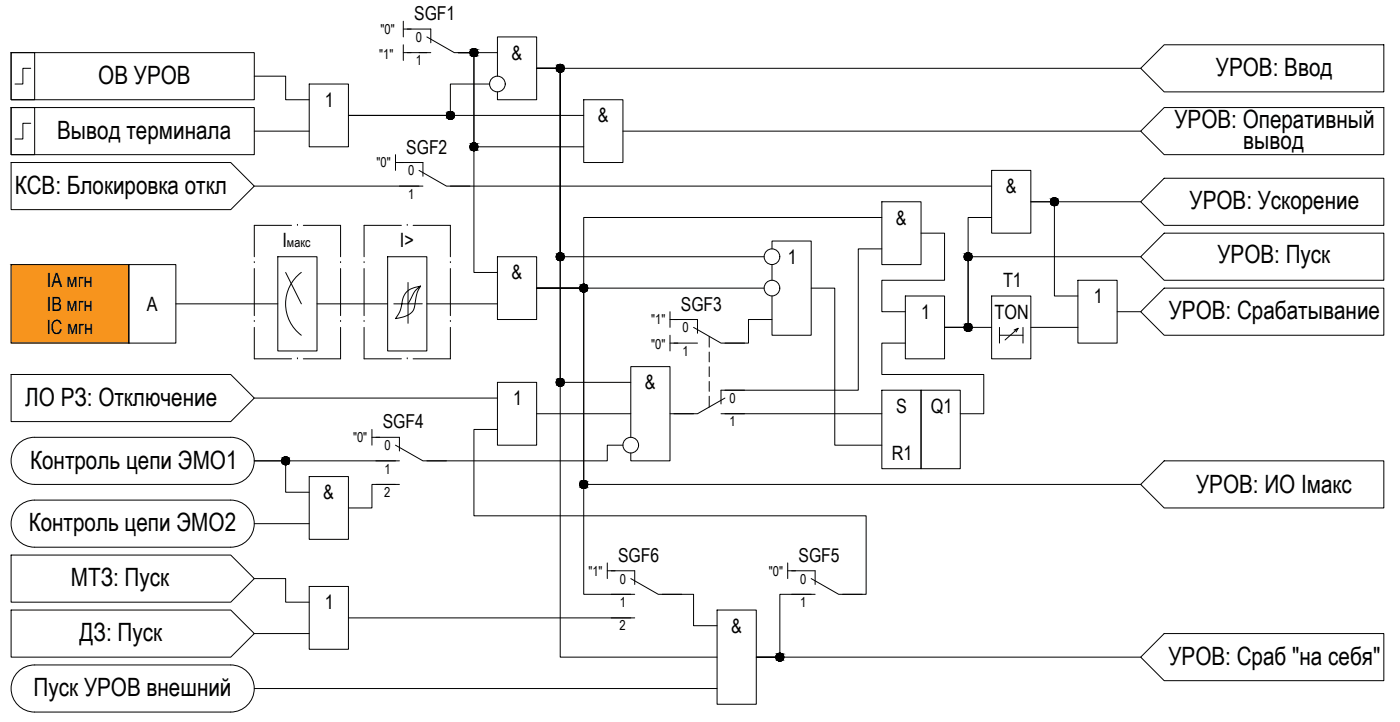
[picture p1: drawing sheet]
<svg xmlns="http://www.w3.org/2000/svg" width="1117mm" height="575mm" viewBox="0 0 1117 575" stroke-linecap="round" stroke-linejoin="round" font-family="sans-serif">
<!-- layer: 0 -->
<g fill="none" stroke="#000" stroke-width=".8">
<path d="M322 17v12M322 36v12M322 23h6M9 42h19v38h-19zM9 42h194v38h-194zM25 54h-7v13h-6M322 42h6M334 42h7M366 42h12v175h19M366 42h12v75h88M366 42h31M910 54l19-18h175v37h-175z"/>
<path d="M910 54h-482h19v470h125M203 61h25v19h19M247 67h31v50h-31zM391 67h-32v25h-81h188M397 61v-32h31v51h-31v-7M466 80h31v50h-31zM9 86h194v37h-194zM9 86h19v37h-19zM25 98h-7v13h-6M929 86h175v37h-175l-19-18zM203 105h44M497 105h413"/>
<path d="M9 130h175l19 18-19 19h-175zM316 123v13M316 130h6M791 136h31v50h-31zM203 148h131M359 148h432M929 142h175v38h-175l-19-19zM704 161h31v50h-31zM704 173h-238v57h-38M791 173h-19v88h-18h37M910 161h-88h19v75h19M616 198v-6h31v75h-31v-31"/>
<path d="M704 198h-19v113h-107M735 186h19v37h-50v25h18M929 186h175v37h-175l-19-18zM9 211h94v62h-94zM103 211h37v62h-37zM222 205h31v75h-31zM228 217l12 25M240 217a31 31 0 0 0 0 50M309 205h32v75h-32zM397 205h31v50h-31zM610 205h-163v-151h-19h19v251h56M616 211v12"/>
<path d="M910 205h-138v56h-18M326 225v33M336 228a33 33 0 0 0-5 17 11 11 0 0 1-10 8l-5 1a27 27 0 0 0 5-16 13 13 0 0 1 12-9l3-1-5 5-5 9h-12M428 230h38v156h444M428 230h182M428 230h38v244h37M647 230h19v125h38M722 236h32v50h-32zM791 236h31v50h-31zM860 223h31v50h-31zM929 230h175v37h-175l-19-19zM140 242h82"/>
<path d="M253 242h56M337 242h-11M341 242h56M535 248v13M535 255h6M616 255h-19v18h-19M891 248h19M535 267v13M535 273h6M566 268v9M722 273h-18v25h81v32h-19M797 261v12"/>
<path d="M797 267h19M809 263l3-1-10 9M812 262l-1 3M816 261v12M822 261h38M9 298h175l19 19-19 19h-175zM566 281v7M566 292v8M203 317h194M397 305h31v50h-31zM566 304v8M566 316v8"/>
<path d="M704 311h31v63h-31zM735 311h31v63h-31zM428 330h75M535 330h18M578 330h126M297 349h6M297 342v13M397 342h-19v69h313v63h-19M497 355h-13v12h-143M503 349v-57h32v75h-32v-6M247 380h31v50h-31zM316 367h-113h25v25h19"/>
<path d="M929 367h175v38h-175l-19-19zM28 386a19 19 0 0 1-19-19 19 19 0 0 1 19-18h156a19 19 0 0 1 19 18 19 19 0 0 1-19 19M28 386h156M300 386h19M316 386h-19v19h-19M14 404a19 19 0 0 1 14-5h156a19 19 0 0 1 19 18 19 19 0 0 1-19 19h-156a19 19 0 0 1-18-11 19 19 0 0 1 4-21zM203 417h44M9 442h175l19 19-19 19h-175zM484 449v12M484 455h7M628 455h7M628 449v12"/>
<path d="M203 461h25v19h19M247 467h31v51h-31zM528 474h25v25h19M647 474h-25v50h-19h307M9 486h175l19 19-19 19h-175zM278 493h228M572 486h31v75h-31zM203 505h44M929 505h175v38h-175l-19-19zM14 536a19 19 0 0 1 14-6h156a19 19 0 0 1 19 19 19 19 0 0 1-19 19h-156a19 19 0 0 1-18-12 19 19 0 0 1 4-20zM203 549h369"/>
<circle cx="378" cy="42" r="3"/>
<circle cx="447" cy="54" r="3"/>
<circle cx="397" cy="67" r="6"/>
<circle cx="359" cy="92" r="3"/>
<circle cx="378" cy="117" r="3"/>
<circle cx="841" cy="161" r="3"/>
<circle cx="447" cy="205" r="3"/>
<circle cx="616" cy="205" r="6"/>
<circle cx="772" cy="205" r="3"/>
<circle cx="466" cy="230" r="3"/>
<circle cx="616" cy="230" r="6"/>
<circle cx="772" cy="261" r="3"/>
<circle cx="447" cy="305" r="3"/>
<circle cx="503" cy="355" r="6"/>
<circle cx="228" cy="367" r="3"/>
<circle cx="466" cy="386" r="3"/>
<circle cx="622" cy="524" r="3"/>
</g>
<g fill="#000" stroke="#000" stroke-width=".8">
<path d="M377 45h1zM377 45h2zM446 57h2zM446 51h1zM359 95h1zM359 89h1zM377 120h1zM377 120h2zM841 158h1zM840 164h2zM446 208h2zM446 202h1z"/>
<path d="M772 208h1zM772 202h1zM465 233h1zM465 227h1zM772 258h1zM772 264h1zM446 308h2zM446 302h1zM227 370h2zM227 364h1zM465 389h1zM465 383h1z"/>
<path d="M621 527h1zM621 527h2z"/>
<path d="M378 39h1zM377 39h2z"/>
<path d="M377 39h2zM377 39h2z"/>
<path d="M377 39h2zM377 39h2z"/>
<path d="M377 39h3zM377 39h3z"/>
<path d="M377 39h3zM376 39h4z"/>
<path d="M376 39l4 1zM376 40h4z"/>
<path d="M376 40h4zM376 40h4z"/>
<path d="M376 40h5zM376 40h5z"/>
<path d="M377 45h2zM377 45h2z"/>
<path d="M377 45h2zM377 45h2z"/>
<path d="M377 45h3zM377 45h2z"/>
<path d="M376 44h4zM376 44l4 1z"/>
<path d="M376 44h4zM376 44h4z"/>
<path d="M376 44h4zM376 44h4z"/>
<path d="M376 40h5zM376 40h5z"/>
<path d="M376 44h5zM376 44h4z"/>
<path d="M375 40l6 1zM375 40l6 1z"/>
<path d="M375 44h6zM375 44h6z"/>
<path d="M375 41h6zM375 41h6z"/>
<path d="M375 43h6zM375 43l6 1z"/>
<path d="M375 41h6zM375 41h6z"/>
<path d="M375 43h6zM375 43h6z"/>
<path d="M375 41h6zM375 41h6z"/>
<path d="M375 43h6zM375 43h6z"/>
<path d="M375 41l6 1zM375 41l6 1z"/>
<path d="M375 43h6zM375 43h6z"/>
<path d="M375 42h6zM375 42h6z"/>
<path d="M375 42h6zM375 42l6 1z"/>
<path d="M375 42h6zM375 42h6z"/>
<path d="M446 57l1 1zM446 58h1z"/>
<path d="M446 51h2zM446 51h2z"/>
<path d="M446 51h2zM446 51h2z"/>
<path d="M446 51l2 1zM446 52h2z"/>
<path d="M446 57h2zM446 57h2z"/>
<path d="M446 52h2zM445 52h3z"/>
<path d="M446 57h2zM446 57h2z"/>
<path d="M445 52h4zM445 52h4z"/>
<path d="M445 57h3zM445 57h3z"/>
<path d="M445 52h4zM445 52h4z"/>
<path d="M445 57h4zM445 57h3z"/>
<path d="M445 52h4zM445 52h4z"/>
<path d="M445 57h4zM445 57h4z"/>
<path d="M445 52l4 1zM445 52l4 1z"/>
<path d="M445 57h4zM445 57h4z"/>
<path d="M444 53h6zM444 53h6z"/>
<path d="M444 56h5zM444 56l5 1z"/>
<path d="M444 53h6zM444 53h6z"/>
<path d="M444 56h6zM444 56h5z"/>
<path d="M444 53h6zM444 53h6z"/>
<path d="M444 56h6zM444 56h6z"/>
<path d="M444 53l6 1zM444 53l6 1z"/>
<path d="M444 56h6zM444 56h6z"/>
<path d="M444 54h6zM444 54h6z"/>
<path d="M444 55h6zM444 55l6 1z"/>
<path d="M444 54h6zM444 54h6z"/>
<path d="M444 55h6zM444 55h6z"/>
<path d="M444 54h6zM444 54h6z"/>
<path d="M444 55h6zM444 55h6z"/>
<path d="M444 54h6zM444 54l6 1z"/>
<path d="M359 95h1zM359 95h1z"/>
<path d="M359 89h1zM359 89h1z"/>
<path d="M359 89h1zM358 89h2z"/>
<path d="M358 89h3zM358 89h3z"/>
<path d="M358 95h2zM358 95h2z"/>
<path d="M358 89h3zM358 89h3z"/>
<path d="M358 95h3zM358 95h2z"/>
<path d="M358 89h3zM358 89h3z"/>
<path d="M358 95h3zM358 95h3z"/>
<path d="M358 89l3 1zM357 90h4z"/>
<path d="M358 95h3zM358 95h3z"/>
<path d="M357 90h5zM357 90h5z"/>
<path d="M357 94h4zM357 94l4 1z"/>
<path d="M357 90h5zM357 90h5z"/>
<path d="M357 94h5zM357 94h4z"/>
<path d="M357 90h5zM357 90h5z"/>
<path d="M357 94h5zM357 94h5z"/>
<path d="M357 90l5 1zM357 90l5 1z"/>
<path d="M357 94h5zM357 94h5z"/>
<path d="M357 91h5zM357 91h5z"/>
<path d="M357 93h5zM357 93l5 1z"/>
<path d="M356 91h6zM356 91h6z"/>
<path d="M356 93h6zM356 93h6z"/>
<path d="M356 91h6zM356 91h6z"/>
<path d="M356 93h6zM356 93h6z"/>
<path d="M356 91l6 1zM356 91l6 1z"/>
<path d="M356 93h6zM356 93h6z"/>
<path d="M356 92h6zM356 92h6z"/>
<path d="M356 92h6zM356 92h6z"/>
<path d="M356 92h6zM356 92l6 1z"/>
<path d="M378 114h1zM377 114h2z"/>
<path d="M377 114h2zM377 114h2z"/>
<path d="M377 114h2zM377 114h2z"/>
<path d="M377 120h2zM377 120h2z"/>
<path d="M377 114h3zM377 114h3z"/>
<path d="M377 120h2zM377 120h2z"/>
<path d="M377 114h3zM376 114h4z"/>
<path d="M377 120h3zM377 120h2z"/>
<path d="M376 114l4 1zM376 115h4z"/>
<path d="M376 120h4zM376 120h4z"/>
<path d="M376 115h4zM376 115h4z"/>
<path d="M376 119h4zM376 119l4 1z"/>
<path d="M376 115h5zM376 115h5z"/>
<path d="M376 119h4zM376 119h4z"/>
<path d="M376 115h5zM376 115h5z"/>
<path d="M376 119h5zM376 119h4z"/>
<path d="M375 115l6 1zM375 115l6 1z"/>
<path d="M375 119h6zM375 119h6z"/>
<path d="M375 116h6zM375 116h6z"/>
<path d="M375 118h6zM375 118l6 1z"/>
<path d="M375 116h6zM375 116h6z"/>
<path d="M375 118h6zM375 118h6z"/>
<path d="M375 116h6zM375 116h6z"/>
<path d="M375 118h6zM375 118h6z"/>
<path d="M375 116l6 1zM375 116l6 1z"/>
<path d="M375 118h6zM375 118h6z"/>
<path d="M375 117h6zM375 117h6z"/>
<path d="M375 117h6zM375 117l6 1z"/>
<path d="M375 117h6zM375 117h6z"/>
<path d="M841 158h1zM840 158h2z"/>
<path d="M840 158h2zM840 158h2z"/>
<path d="M840 158h2zM840 158h2z"/>
<path d="M840 158h3zM840 158h3z"/>
<path d="M840 158h3zM839 158h4z"/>
<path d="M839 158h4zM839 158h4z"/>
<path d="M839 158l4 1zM839 158l4 1z"/>
<path d="M839 159h5zM839 159h5z"/>
<path d="M839 159h5zM839 159h5z"/>
<path d="M839 159h5zM839 159h5z"/>
<path d="M838 159l6 1zM838 159l6 1z"/>
<path d="M838 160h6zM838 160h6z"/>
<path d="M838 160h6zM838 160h6z"/>
<path d="M840 164h2zM841 164h1z"/>
<path d="M840 164h2zM840 164h2z"/>
<path d="M840 164h2zM840 164h2z"/>
<path d="M840 164h3zM840 164h2z"/>
<path d="M839 163h4zM839 163l4 1z"/>
<path d="M839 163h4zM839 163h4z"/>
<path d="M839 163h4zM839 163h4z"/>
<path d="M839 163h5zM839 163h4z"/>
<path d="M839 163h5zM839 163h5z"/>
<path d="M838 162h6zM838 162l6 1z"/>
<path d="M838 162h6zM838 162h6z"/>
<path d="M838 162h6zM838 162h6z"/>
<path d="M838 160l6 1zM838 160l6 1z"/>
<path d="M838 161h6zM838 161l6 1z"/>
<path d="M838 161h6zM838 161h6z"/>
<path d="M838 161h6zM838 161h6z"/>
<path d="M838 161h6zM838 161h6z"/>
<path d="M446 208h1zM446 208h1z"/>
<path d="M446 202h2zM446 202h2z"/>
<path d="M446 202h2zM446 202h2z"/>
<path d="M446 202h2zM446 202h2z"/>
<path d="M446 208h2zM446 208h2z"/>
<path d="M446 202h2zM445 202h3z"/>
<path d="M446 207h2zM446 207l2 1z"/>
<path d="M445 202h4zM445 202h4z"/>
<path d="M445 207h3zM445 207h3z"/>
<path d="M445 202h4zM445 202h4z"/>
<path d="M445 207h4zM445 207h3z"/>
<path d="M445 202h4zM445 202h4z"/>
<path d="M445 207h4zM445 207h4z"/>
<path d="M445 202l4 1zM444 203h5z"/>
<path d="M445 207h4zM445 207h4z"/>
<path d="M444 203h6zM444 203h6z"/>
<path d="M444 207h5zM444 207h5z"/>
<path d="M444 203h6zM444 203h6z"/>
<path d="M444 206h6zM444 206l5 1z"/>
<path d="M444 203h6zM444 203h6z"/>
<path d="M444 206h6zM444 206h6z"/>
<path d="M444 203l6 1zM444 203l6 1z"/>
<path d="M444 206h6zM444 206h6z"/>
<path d="M444 204h6zM444 204h6z"/>
<path d="M444 206h6zM444 206h6z"/>
<path d="M444 204h6zM444 204h6z"/>
<path d="M444 205h6zM444 205l6 1z"/>
<path d="M444 204l6 1zM444 204l6 1z"/>
<path d="M444 205h6zM444 205h6z"/>
<path d="M444 205h6zM444 205h6z"/>
<path d="M772 208h1zM772 208h1z"/>
<path d="M772 202h1zM772 202h1z"/>
<path d="M772 202h1zM771 202h2z"/>
<path d="M771 202h3zM771 202h3z"/>
<path d="M771 208h2zM771 208h2z"/>
<path d="M771 202h3zM771 202h3z"/>
<path d="M771 207h3zM771 207l2 1z"/>
<path d="M771 202h3zM771 202h3z"/>
<path d="M771 207h3zM771 207h3z"/>
<path d="M771 202h3zM770 202h4z"/>
<path d="M771 207h3zM771 207h3z"/>
<path d="M770 202h5zM770 202h5z"/>
<path d="M770 207h4zM770 207h4z"/>
<path d="M770 202l5 1zM770 203h5z"/>
<path d="M770 207h5zM770 207h4z"/>
<path d="M770 203h5zM770 203h5z"/>
<path d="M770 207h5zM770 207h5z"/>
<path d="M770 203h5zM770 203h5z"/>
<path d="M770 206h5zM770 206l5 1z"/>
<path d="M770 203h5zM770 203h5z"/>
<path d="M770 206h5zM770 206h5z"/>
<path d="M769 203l6 1zM769 203l6 1z"/>
<path d="M769 206h6zM769 206h6z"/>
<path d="M769 204h6zM769 204h6z"/>
<path d="M769 206h6zM769 206h6z"/>
<path d="M769 204h6zM769 204h6z"/>
<path d="M769 205h6zM769 205l6 1z"/>
<path d="M769 204l6 1zM769 204l6 1z"/>
<path d="M769 205h6zM769 205h6z"/>
<path d="M769 205h6zM769 205h6z"/>
<path d="M465 233h1zM465 233h1z"/>
<path d="M465 227h1zM465 227h1z"/>
<path d="M465 227h2zM465 227h2z"/>
<path d="M465 227h2zM464 227h3z"/>
<path d="M465 233h2zM465 233h1z"/>
<path d="M464 227h3zM464 227h3z"/>
<path d="M464 233h3zM464 233h3z"/>
<path d="M464 227h3zM464 227h3z"/>
<path d="M464 232h3zM464 232l3 1z"/>
<path d="M464 227h4zM464 227h4z"/>
<path d="M464 232h3zM464 232h3z"/>
<path d="M464 227l4 1zM464 227l4 1z"/>
<path d="M464 232h4zM464 232h3z"/>
<path d="M463 228h5zM463 228h5z"/>
<path d="M463 232h5zM463 232h5z"/>
<path d="M463 228h5zM463 228h5z"/>
<path d="M463 232h5zM463 232h5z"/>
<path d="M463 228h5zM463 228h5z"/>
<path d="M463 231h5zM463 231l5 1z"/>
<path d="M463 228l6 1zM463 228l6 1z"/>
<path d="M463 231h5zM463 231h5z"/>
<path d="M463 229h6zM463 229h6z"/>
<path d="M463 231h6zM463 231h5z"/>
<path d="M463 229h6zM463 229h6z"/>
<path d="M463 231h6zM463 231h6z"/>
<path d="M463 229h6zM463 229h6z"/>
<path d="M463 230h6zM463 230l6 1z"/>
<path d="M463 229l6 1zM463 229l6 1z"/>
<path d="M463 230h6zM463 230h6z"/>
<path d="M463 230h6zM463 230h6z"/>
<path d="M772 258h1zM772 258h1z"/>
<path d="M772 258h1zM771 258h2z"/>
<path d="M771 258h3zM771 258h3z"/>
<path d="M771 258h3zM771 258h3z"/>
<path d="M771 258h3zM771 258h3z"/>
<path d="M771 258l3 1zM770 259h4z"/>
<path d="M770 259h5zM770 259h5z"/>
<path d="M770 259h5zM770 259h5z"/>
<path d="M770 259h5zM770 259h5z"/>
<path d="M770 259l5 1zM770 259l5 1z"/>
<path d="M770 260h5zM770 260h5z"/>
<path d="M769 260h6zM769 260h6z"/>
<path d="M772 264h1zM772 264h1z"/>
<path d="M771 264h2zM771 264h2z"/>
<path d="M771 264h3zM771 264h2z"/>
<path d="M771 264h3zM771 264h3z"/>
<path d="M771 263h3zM771 263l3 1z"/>
<path d="M770 263h4zM770 263h4z"/>
<path d="M770 263h5zM770 263h4z"/>
<path d="M770 263h5zM770 263h5z"/>
<path d="M770 263h5zM770 263h5z"/>
<path d="M770 262h5zM770 262l5 1z"/>
<path d="M769 262h6zM769 262h6z"/>
<path d="M769 260h6zM769 260h6z"/>
<path d="M769 262h6zM769 262h6z"/>
<path d="M769 260l6 1zM769 260l6 1z"/>
<path d="M769 262h6zM769 262h6z"/>
<path d="M769 261h6zM769 261h6z"/>
<path d="M769 261h6zM769 261l6 1z"/>
<path d="M769 261h6zM769 261h6z"/>
<path d="M446 308h1zM446 308h1z"/>
<path d="M446 302h2zM446 302h2z"/>
<path d="M446 302h2zM446 302h2z"/>
<path d="M446 302h2zM446 302h2z"/>
<path d="M446 308h2zM446 308h2z"/>
<path d="M446 302h2zM445 302h3z"/>
<path d="M446 308h2zM446 308h2z"/>
<path d="M445 302h4zM445 302h4z"/>
<path d="M445 307h3zM445 307l3 1z"/>
<path d="M445 302h4zM445 302h4z"/>
<path d="M445 307h4zM445 307h3z"/>
<path d="M445 302l4 1zM445 302l4 1z"/>
<path d="M445 307h4zM445 307h4z"/>
<path d="M445 303h4zM444 303h5z"/>
<path d="M445 307h4zM445 307h4z"/>
<path d="M444 303h6zM444 303h6z"/>
<path d="M444 307h5zM444 307h5z"/>
<path d="M444 303h6zM444 303h6z"/>
<path d="M444 306h6zM444 306l5 1z"/>
<path d="M444 303l6 1zM444 303l6 1z"/>
<path d="M444 306h6zM444 306h6z"/>
<path d="M444 304h6zM444 304h6z"/>
<path d="M444 306h6zM444 306h6z"/>
<path d="M444 304h6zM444 304h6z"/>
<path d="M444 306h6zM444 306h6z"/>
<path d="M444 304h6zM444 304h6z"/>
<path d="M444 305h6zM444 305l6 1z"/>
<path d="M444 304l6 1zM444 304l6 1z"/>
<path d="M444 305h6zM444 305h6z"/>
<path d="M444 305h6zM444 305h6z"/>
<path d="M227 370h1zM227 370h1z"/>
<path d="M227 364h2zM227 364h2z"/>
<path d="M227 364h2zM227 364h2z"/>
<path d="M227 364h2zM227 364h2z"/>
<path d="M227 370h2zM227 370h2z"/>
<path d="M227 364l2 1zM226 365h3z"/>
<path d="M227 370h2zM227 370h2z"/>
<path d="M226 365h4zM226 365h4z"/>
<path d="M226 370h3zM226 370h3z"/>
<path d="M226 365h4zM226 365h4z"/>
<path d="M226 370h4zM226 370h3z"/>
<path d="M226 365h4zM226 365h4z"/>
<path d="M226 370h4zM226 370h4z"/>
<path d="M226 365h4zM226 365h4z"/>
<path d="M226 369h4zM226 369l4 1z"/>
<path d="M225 365l6 1zM225 365l6 1z"/>
<path d="M225 369h5zM225 369h5z"/>
<path d="M225 366h6zM225 366h6z"/>
<path d="M225 369h6zM225 369h5z"/>
<path d="M225 366h6zM225 366h6z"/>
<path d="M225 369h6zM225 369h6z"/>
<path d="M225 366h6zM225 366h6z"/>
<path d="M225 369h6zM225 369h6z"/>
<path d="M225 366l6 1zM225 366l6 1z"/>
<path d="M225 368h6zM225 368l6 1z"/>
<path d="M225 367h6zM225 367h6z"/>
<path d="M225 367h6zM225 367h6z"/>
<path d="M225 368h6zM225 368h6z"/>
<path d="M225 368h6zM225 368h6z"/>
<path d="M225 367h6zM225 367l6 1z"/>
<path d="M465 389h1zM465 389h1z"/>
<path d="M465 383h1zM465 383h1z"/>
<path d="M465 383h2zM465 383h2z"/>
<path d="M465 383h2zM464 383h3z"/>
<path d="M465 389h2zM465 389h1z"/>
<path d="M464 383h3zM464 383h3z"/>
<path d="M464 389h3zM464 389h3z"/>
<path d="M464 383l3 1zM464 384h3z"/>
<path d="M464 389h3zM464 389h3z"/>
<path d="M464 384h4zM464 384h4z"/>
<path d="M464 389h3zM464 389h3z"/>
<path d="M464 384h4zM464 384h4z"/>
<path d="M464 388h4zM464 388l3 1z"/>
<path d="M463 384h5zM463 384h5z"/>
<path d="M463 388h5zM463 388h5z"/>
<path d="M463 384h5zM463 384h5z"/>
<path d="M463 388h5zM463 388h5z"/>
<path d="M463 384l5 1zM463 384l5 1z"/>
<path d="M463 388h5zM463 388h5z"/>
<path d="M463 385h6zM463 385h6z"/>
<path d="M463 388h5zM463 388h5z"/>
<path d="M463 385h6zM463 385h6z"/>
<path d="M463 387h6zM463 387l5 1z"/>
<path d="M463 385l6 1zM463 385l6 1z"/>
<path d="M463 387h6zM463 387h6z"/>
<path d="M463 386h6zM463 386h6z"/>
<path d="M463 387h6zM463 387h6z"/>
<path d="M463 386h6zM463 386h6z"/>
<path d="M463 386h6zM463 386h6z"/>
<path d="M463 386h6zM463 386l6 1z"/>
<path d="M622 521h1zM621 521h2z"/>
<path d="M621 521h2zM621 521h2z"/>
<path d="M621 521h2zM621 521h2z"/>
<path d="M621 527h2zM621 527h2z"/>
<path d="M621 521h3zM621 521h3z"/>
<path d="M621 527h2zM621 527h2z"/>
<path d="M621 521h3zM620 521h4z"/>
<path d="M621 527h3zM621 527h2z"/>
<path d="M620 521h4zM620 521h4z"/>
<path d="M620 526h4zM620 526l4 1z"/>
<path d="M620 521l4 1zM620 521l4 1z"/>
<path d="M620 526h4zM620 526h4z"/>
<path d="M620 522h5zM620 522h5z"/>
<path d="M620 526h4zM620 526h4z"/>
<path d="M620 522h5zM620 522h5z"/>
<path d="M620 526h5zM620 526h4z"/>
<path d="M620 522h5zM620 522h5z"/>
<path d="M620 525h5zM620 525l5 1z"/>
<path d="M619 522l6 1zM619 522l6 1z"/>
<path d="M619 525h6zM619 525h6z"/>
<path d="M619 523h6zM619 523h6z"/>
<path d="M619 525h6zM619 525h6z"/>
<path d="M619 523h6zM619 523h6z"/>
<path d="M619 525h6zM619 525h6z"/>
<path d="M619 523l6 1zM619 523l6 1z"/>
<path d="M619 524h6zM619 524l6 1z"/>
<path d="M619 524h6zM619 524h6z"/>
<path d="M619 524h6zM619 524h6z"/>
<path d="M619 524h6zM619 524h6z"/>
</g>
<g fill="none" stroke="#000" stroke-width=".8">
<path d="M325 23h19v11M341 29l21 13h19M325 42h19M319 130h18v11M334 136l22 12h19M319 148h18M233 180h-30v25M237 180h.1M242 180h30v25M320 180h-30v25M325 180h.1M330 180h29v25"/>
<path d="M203 209h.1M203 214v38M272 209h.1M272 214v38M290 209h.1M290 214v38M359 209h.1M359 214v38M203 256h.1M272 256h.1M290 256h.1M359 256h.1"/>
<path d="M538 255h18v11M203 261v25h30M272 261v25h-30M290 261v25h30M359 261v25h-29M538 273h18M553 261l22 12h19M237 286h.1M325 286h.1M578 317l-22 13h-18M594 311h-19v11M575 330h19"/>
<path d="M300 349h19v11M316 355l21 12h19M300 367h19M488 455h18v11M632 455h18v11M488 474h18M503 461l22 13h19M632 474h18M647 461l22 13h19"/>
</g>
<!-- layer: 0 -->
<path d="M9 211l94 62v-62zM9 211l94 62h-94z" fill="#f7941d" stroke="#f7941d" stroke-width=".8"/>
<g font-size="20.1">
<text x="970" y="60">УРОВ: Ввод</text>
<text x="78" y="67">ОВ УРОВ</text>
<text x="937" y="102">УРОВ: Оперативный</text>
<text x="46" y="110">Вывод терминала</text>
<text x="992" y="119">вывод</text>
<text x="12" y="154">КСВ: Блокировка откл</text>
<text x="949" y="167">УРОВ: Ускорение</text>
<text x="971" y="210">УРОВ: Пуск</text>
<text x="932" y="255">УРОВ: Срабатывание</text>
<text x="20" y="323">ЛО РЗ: Отключение</text>
<text x="24" y="373">Контроль цепи ЭМО1</text>
<text x="954" y="393">УРОВ: ИО Iмакс</text>
<text x="23" y="424">Контроль цепи ЭМО2</text>
<text x="57" y="467">МТЗ: Пуск</text>
<text x="63" y="511">ДЗ: Пуск</text>
<text x="932" y="530">УРОВ: Сраб &quot;на себя&quot;</text>
<text x="27" y="555">Пуск УРОВ внешний</text>
</g>
<g font-size="15.7">
<text x="408" y="48">&amp;</text>
<text x="259" y="85">1</text>
<text x="477" y="98">&amp;</text>
<text x="802" y="154">&amp;</text>
<text x="715" y="179">&amp;</text>
<text x="225" y="197">I</text>
<text x="319" y="197">I&gt;</text>
<text x="628" y="210">1</text>
<text x="408" y="223">&amp;</text>
<text x="37" y="229">IA мгн</text>
<text x="800" y="229">T1</text>
<text x="872" y="242">1</text>
<text x="37" y="248">IВ мгн</text>
<text x="117" y="248">А</text>
<text x="735" y="254">1</text>
<text x="794" y="254">TON</text>
<text x="37" y="267">IС мгн</text>
<text x="514" y="310">&amp;</text>
<text x="409" y="323">1</text>
<text x="715" y="329">S</text>
<text x="743" y="329">Q1</text>
<text x="712" y="367">R1</text>
<text x="258" y="398">&amp;</text>
<text x="259" y="486">1</text>
<text x="583" y="504">&amp;</text>
</g>
<g font-size="15.3">
<text x="330" y="16">SGF1</text>
<text x="324" y="123">SGF2</text>
<text x="543" y="248">SGF3</text>
<text x="305" y="342">SGF4</text>
<text x="493" y="448">SGF6</text>
<text x="637" y="448">SGF5</text>
</g>
<g font-size="10.9">
<text x="304" y="27">&quot;0&quot;</text>
<text x="332" y="33">0</text>
<text x="303" y="47">&quot;1&quot;</text>
<text x="332" y="52">1</text>
<text x="300" y="133">&quot;0&quot;</text>
<text x="326" y="140">0</text>
<text x="326" y="159">1</text>
<text x="519" y="259">&quot;1&quot;</text>
<text x="545" y="265">0</text>
<text x="519" y="278">&quot;0&quot;</text>
<text x="545" y="284">1</text>
<text x="582" y="321">0</text>
<text x="582" y="340">1</text>
<text x="282" y="352">&quot;0&quot;</text>
<text x="307" y="359">0</text>
<text x="307" y="377">1</text>
<text x="306" y="396">2</text>
<text x="469" y="459">&quot;1&quot;</text>
<text x="613" y="459">&quot;0&quot;</text>
<text x="495" y="465">0</text>
<text x="638" y="465">0</text>
<text x="495" y="484">1</text>
<text x="638" y="484">1</text>
<text x="494" y="502">2</text>
</g>
<text font-size="10.5" x="229" y="197">макс</text>
</svg>
